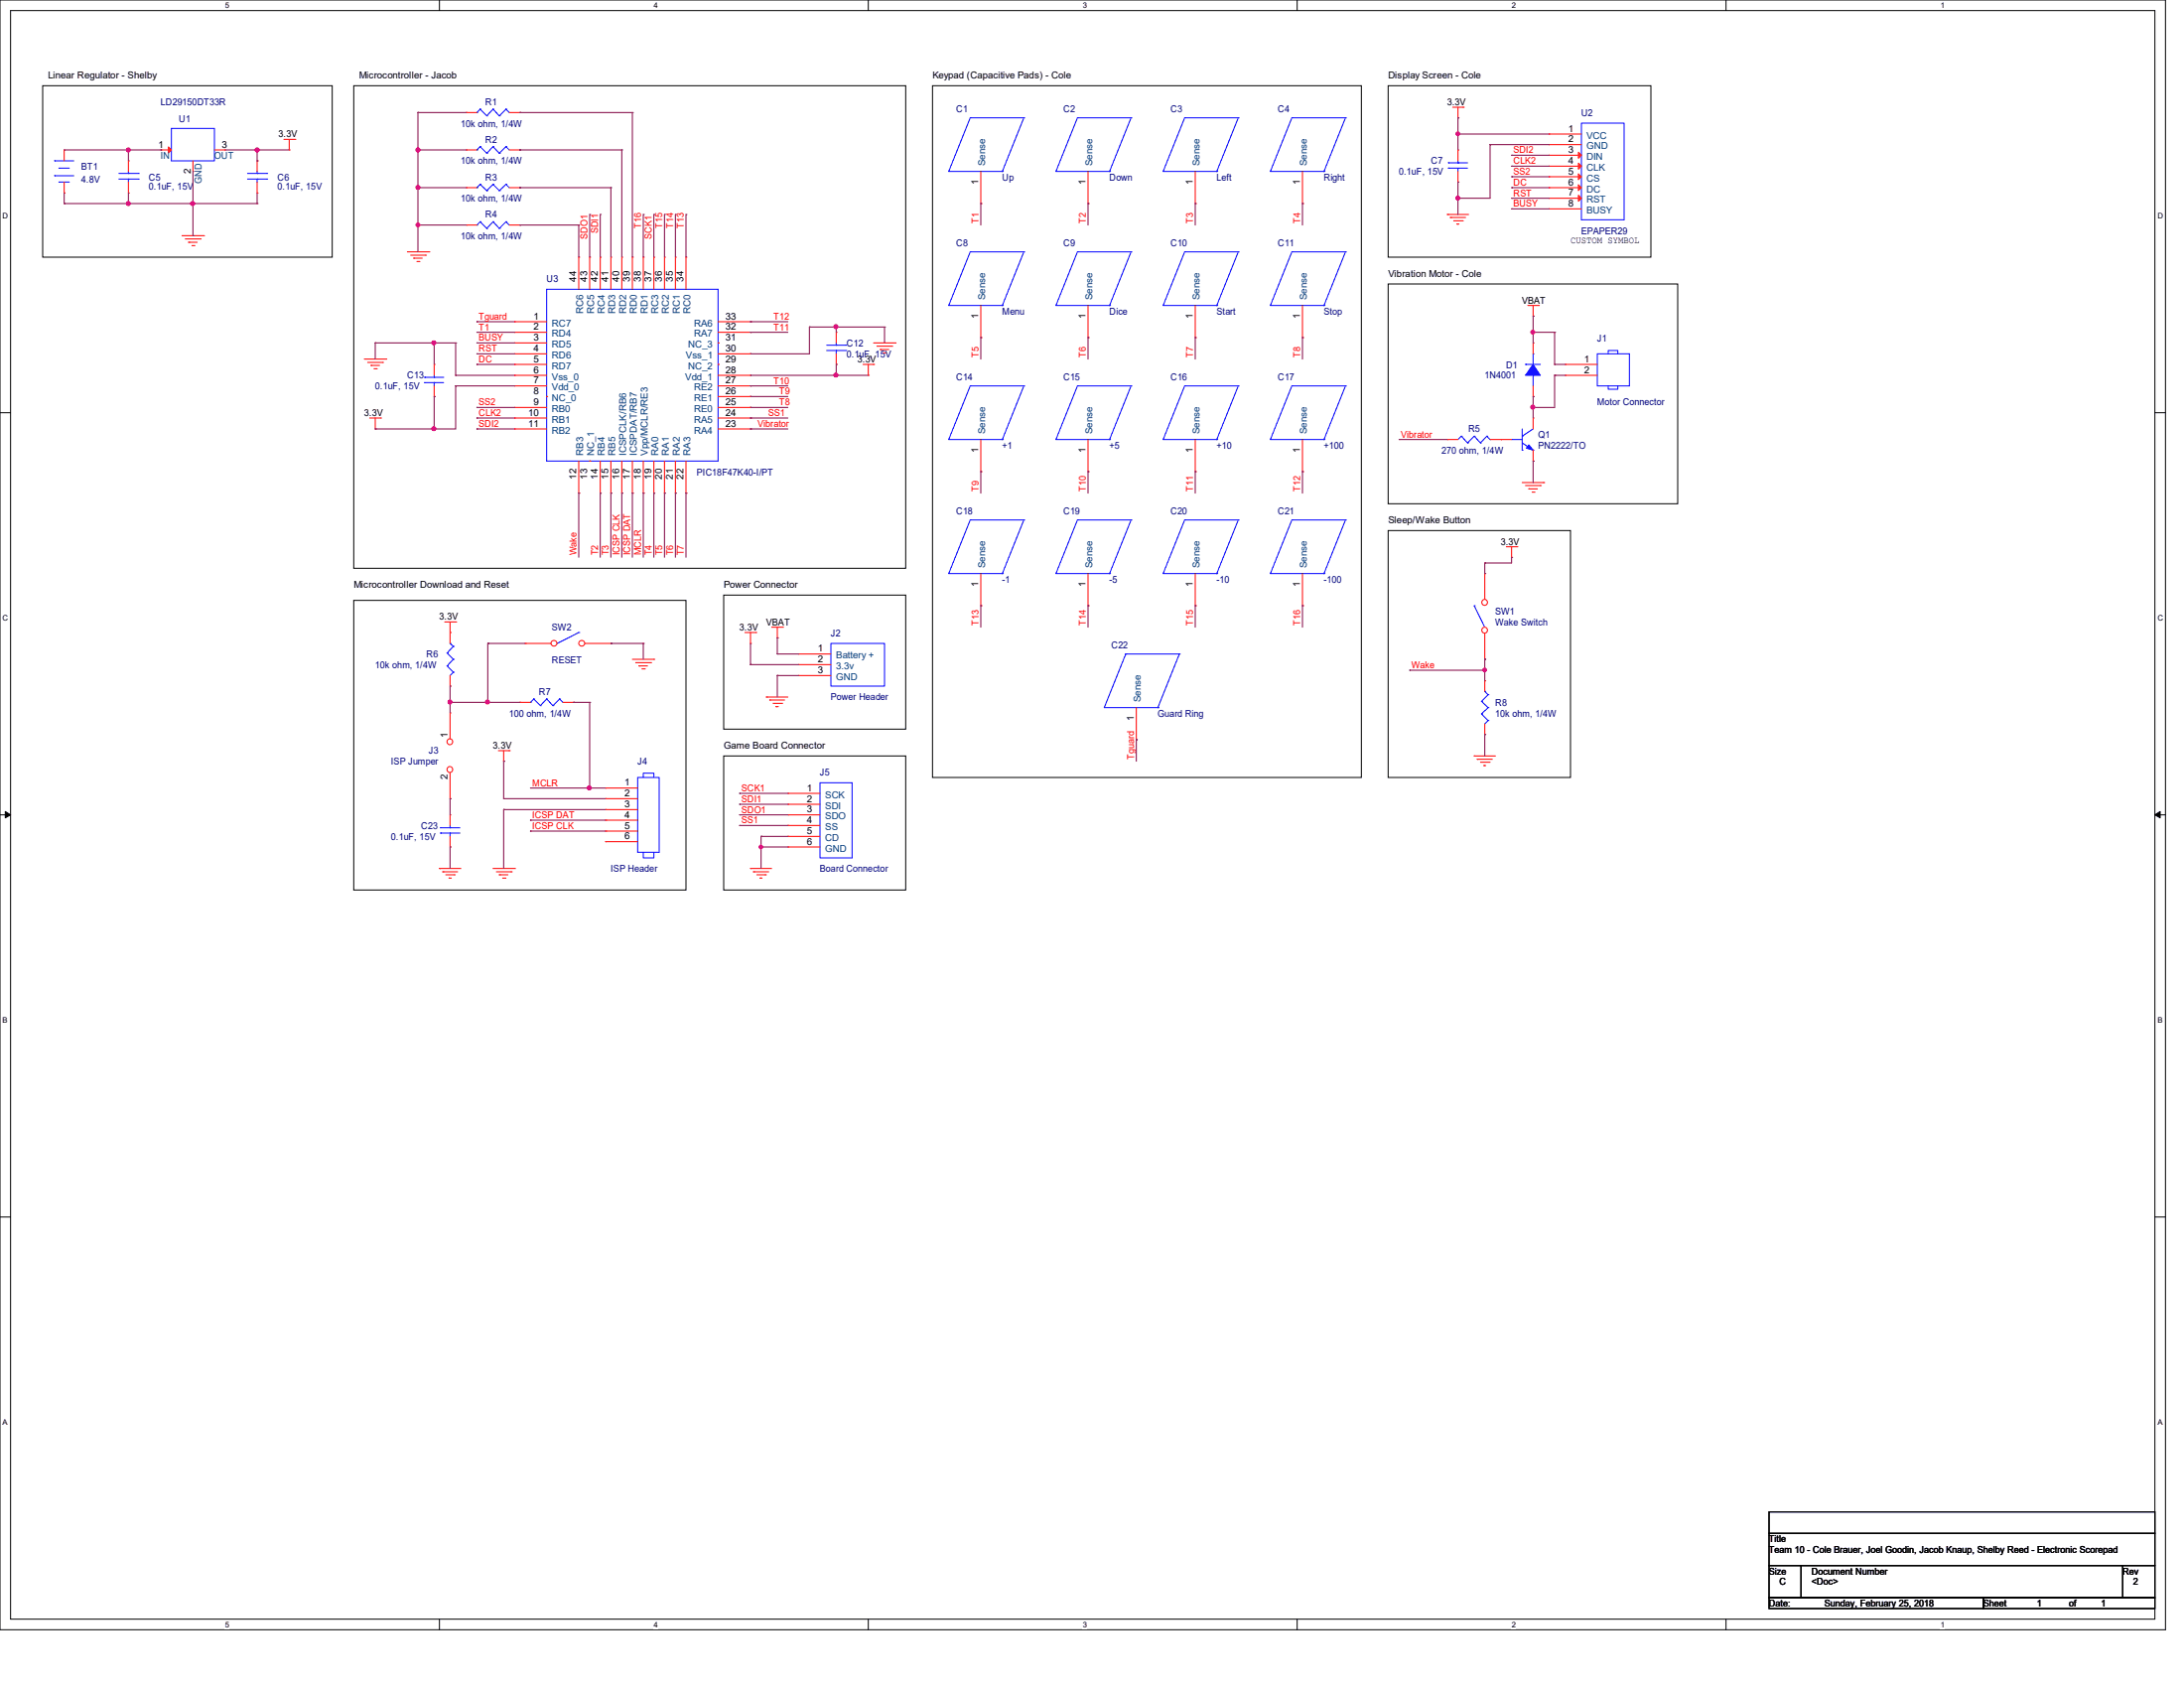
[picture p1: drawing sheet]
<svg xmlns="http://www.w3.org/2000/svg" width="279mm" height="216mm" viewBox="0 0 279 216" stroke-linecap="round" stroke-linejoin="round" font-family="sans-serif">
<path d="M0 0h277v208.4h-277zM1.4 1.4h274.3v205.7h-274.3z" fill="none" stroke="#000" stroke-width=".13"/>
<g fill="#fff">
<path d="M28.8 .1h.5v1.1h-.5z"/>
<path d="M28.8 207.2h.5v1.1h-.5z"/>
</g>
<path d="M56.2 0v1.4M56.2 207.1v1.3" fill="none" stroke="#000" stroke-width=".13"/>
<g fill="#fff">
<path d="M83.7 .1h.5v1.1h-.5z"/>
<path d="M83.7 207.2h.5v1.1h-.5z"/>
</g>
<path d="M111.1 0v1.4M111.1 207.1v1.3" fill="none" stroke="#000" stroke-width=".13"/>
<g fill="#fff">
<path d="M138.5 .1h.6v1.1h-.6z"/>
<path d="M138.5 207.2h.6v1.1h-.6z"/>
</g>
<path d="M165.9 0v1.4M165.9 207.1v1.3" fill="none" stroke="#000" stroke-width=".13"/>
<g fill="#fff">
<path d="M193.4 .1h.5v1.1h-.5z"/>
<path d="M193.4 207.2h.5v1.1h-.5z"/>
</g>
<path d="M220.8 0v1.4M220.8 207.1v1.3" fill="none" stroke="#000" stroke-width=".13"/>
<g fill="#fff">
<path d="M248.2 .1h.6v1.1h-.6z"/>
<path d="M248.2 207.2h.6v1.1h-.6z"/>
<path d="M.3 27.1h.8v1.1h-.8z"/>
<path d="M276 27.1h.7v1.1h-.7z"/>
<path d="M.3 78.5h.8v1.1h-.8z"/>
<path d="M276 78.5h.7v1.1h-.7z"/>
</g>
<path d="M0 52.8h1.4M275.7 52.8h1.3" fill="none" stroke="#000" stroke-width=".13"/>
<g fill="#fff">
<path d="M.3 129.9h.7v1.1h-.7z"/>
<path d="M276 129.9h.6v1.1h-.6z"/>
</g>
<path d="M0 104.2h1.4M275.7 104.2h1.3" fill="none" stroke="#000" stroke-width=".13"/>
<path d="M.7 103.8l.7 .4-.7 .4zM275.7 104.2l.7-.4v.8z" fill="#000" stroke="#000" stroke-width=".13"/>
<g fill="#fff">
<path d="M.3 181.4h.7v1.1h-.7z"/>
<path d="M276 181.4h.6v1.1h-.6z"/>
</g>
<g fill="none" stroke="#000" stroke-width=".13">
<path d="M5.5 11h37v21.9h-37zM45.3 11h70.6v61.7h-70.6zM119.3 11h54.9v88.4h-54.9zM177.6 11h33.6v21.9h-33.6zM177.6 36.3h37v28.1h-37zM45.3 76.8h42.5v37h-42.5zM92.6 76.1h23.3v17.2h-23.3zM177.6 67.9h23.3v31.5h-23.3zM92.6 96.7h23.3v17.1h-23.3zM0 155.7h1.4M275.7 155.7h1.3M226.3 193.4h49.4v2.7h-49.4z"/>
<path d="M226.3 196.1h49.4v4.1h-49.4zM226.3 200.2h4.1v4.1h-4.1zM226.3 204.3h27.4v1.4h-27.4zM230.4 200.2h41.2v4.1h-41.2zM253.7 204.3h22v1.4h-22zM271.6 200.2h4.1v4.1h-4.1z"/>
</g>
<g fill="none" stroke="#f00" stroke-width=".13">
<path d="M36.3 17.8h1.4M37 19.2h.1M37 17.8v1.4M37.7 17.8h.1M185.8 13.7h1.4M186.5 15.1h.1M186.5 13.7v1.4M187.2 13.7h.1M23.3 30.1h2.7M23.7 30.6h1.9M24.1 31h.1M24.1 31h1.1"/>
<path d="M24.6 31.4h.2M24.8 31.4h.1M25.6 30.6h.1M26 30.1h.1M52.1 32.2h2.8M52.5 32.6h1.9M52.9 33h.1M52.9 33h1.1M53.3 33.4h.3M53.6 33.4h.1M54.4 32.6h.1M54.9 32.2h.1"/>
<path d="M152.9 26h.1M152.9 21.9v4.1M185.2 27.4h.1M185.2 27.4h2.7M185.5 27.8h.1M185.5 27.8h2M186 28.2h1.1M186.4 28.7h.1M186.4 28.7h.2M187.1 28.2h.1M195.5 39.1h1.3M196.1 39.1v1.3"/>
<path d="M196.8 39.1h.1M46.6 45.9h2.8M47 46.4h1.9M47.3 53.5h1.4M47.5 46.7h.1M47.5 46.7h1.1M47.8 47.2h.3M48 54.9h.1M48 53.5v1.4M48.1 47.2h.1M48.7 53.5h.1M48.9 46.4h.1"/>
<path d="M49.4 45.9h.1M110.4 46.6h1.4M111.1 48h.1M111.1 46.6v1.4M111.8 46.6h.1M111.8 43.9h2.7M112.2 44.3h1.9M112.6 44.7h.1M112.6 44.7h1.1M113 45.1h.3M113.3 45.1h.1M114.1 44.3h.1"/>
<path d="M114.5 43.9h.1M196.1 40.4h.1M56.9 79.5h1.4M57.6 79.5v1.4M58.3 79.5h.1M192.7 69.9h1.4M193.4 71.3h.1M193.4 69.9v1.4M194.1 69.9h.1M194.7 61.7h2.8M195.2 62.1h1.9M195.6 62.5h.1"/>
<path d="M195.6 62.5h1.1M196 62.9h.3M196.3 62.9h.1M197.1 62.1h.1M197.5 61.7h.1M57.6 80.9h.1M63.8 96h1.4M64.4 97.4h.1M64.4 96v1.4M65.2 96h.1M80.9 84.3h2.8M81.3 84.8h1.9"/>
<path d="M81.7 85.2h.1M81.7 85.2h1.1M82.1 85.6h.3M82.4 85.6h.1M83.2 84.8h.1M83.7 84.3h.1M95.3 80.9h1.4M96 82.3h.1M96 80.9v1.4M96.7 80.9h.1M98 89.2h.1M98 89.2h2.8"/>
<path d="M98.5 89.5h.1M98.5 89.5h1.9M98.7 80.2h1.4M98.9 90h1.1M99.3 90.4h.1M99.3 90.4h.3M99.4 81.6h.1M99.4 80.2v1.4M100 90h.1M100.1 80.2h.1M188.6 96.7h.1M188.6 96.7h2.7"/>
<path d="M189 97.1h.1M189 97.1h1.9M189.4 97.5h1.1M189.8 97.9h.1M189.8 97.9h.3M190.5 97.5h.1M56.2 111.1h.1M56.2 111.1h2.8M56.6 111.5h.1M56.6 111.5h1.9M57 111.9h1.1M57.4 112.3h.1"/>
<path d="M57.4 112.3h.3M58.1 111.9h.1M63.1 111.1h2.7M63.5 111.5h1.9M63.9 111.9h.1M63.9 111.9h1.1M64.3 112.3h.3M64.6 112.3h.1M65.4 111.5h.1M65.8 111.1h.1M96 111.1h.1M96 111.1h2.7"/>
<path d="M96.4 111.5h.1M96.4 111.5h1.9M96.8 111.9h1.1M97.2 112.3h.1M97.2 112.3h.3M97.9 111.9h.1"/>
</g>
<path d="M151.6 15.1h.1M151.6 15.1l-2.8 6.8h6.9M151.6 15.1h6.8M158.4 15.1h.1M158.4 15.1l-2.7 6.8M155.7 21.9h.1M74 80.9h.1M74 80.9l-2.7 1.4" fill="none" stroke="#00f" stroke-width=".13"/>
<circle cx="70.9" cy="82.3" r=".37" fill="#fff" stroke="#f00" stroke-width=".13"/>
<path d="M67.2 82.3h.1M67.2 82.3h3.3" fill="none" stroke="#f00" stroke-width=".13"/>
<circle cx="74.4" cy="82.3" r=".37" fill="#fff" stroke="#f00" stroke-width=".13"/>
<g fill="none" stroke="#f00" stroke-width=".13">
<path d="M8.2 19.2h.1M8.2 19.2v1.4M59.6 14.4h.1M59.6 19.2h.1M59.6 14.4h1.4M59.6 19.2h1.4M65.2 14.4h1.3M65.2 19.2h1.3M66.5 14.4h.1M66.5 19.2h.1M8.2 24.7h.1M8.2 23.3v1.4"/>
<path d="M32.9 20.6h.1M32.9 24.7h.1M32.9 20.6v1.3M32.9 23.3v1.4M59.6 24h.1M59.6 24h1.4M65.2 24h1.3M66.5 24h.1M125.5 26h.1M125.5 21.9v4.1M139.2 26h.1M139.2 21.9v4.1"/>
<path d="M166.6 26h.1M166.6 21.9v4.1M139.2 77.5h.1M139.2 73.4v4.1M57.6 87.8h.1M57.6 80.9h.1M57.6 80.9v1.4M57.6 86.4v1.4M66.5 89.8h.1M66.5 89.8h1.4M72 89.8h1.4M73.4 89.8h.1"/>
<path d="M74.8 82.3h3.3M78.1 82.3h.1M57.6 104.2h.1M57.6 108.3h.1M57.6 104.2v1.4M57.6 107v1.3M77.5 100.8h.1M77.5 102.2h.1M77.5 103.5h.1M77.5 104.9h.1M77.5 106.3h.1M77.5 107.7h.1"/>
<path d="M77.5 100.8h4.1M77.5 102.2h4.1M77.5 103.5h4.1M77.5 104.9h4.1M77.5 106.3h4.1M77.5 107.7h4.1"/>
</g>
<g fill="none" stroke="#00f" stroke-width=".13">
<path d="M61 14.4h.1M61 19.2h.1M61.4 14h.1M61.4 18.8h.1M61.4 14l.9 .8M61.4 14l-.4 .4M61.4 18.8l.9 .8M61.4 18.8l-.4 .4M62.3 14.8h.1M62.3 19.6h.1M63.1 14h.1M63.1 18.8h.1"/>
<path d="M63.1 14l.8 .8M63.1 14l-.8 .8M63.1 18.8l.8 .8M63.1 18.8l-.8 .8M63.9 14.8h.1M63.9 19.6h.1M64.7 14h.1M64.7 18.8h.1M64.7 14l.5 .4M64.7 14l-.8 .8M64.7 18.8l.5 .4M64.7 18.8l-.8 .8"/>
<path d="M124.1 15.1h.1M124.1 15.1h6.9M124.1 15.1l-2.7 6.8h6.8M131 15.1h.1M131 15.1l-2.8 6.8M137.8 15.1h.1M137.8 15.1l-2.7 6.8h6.8M137.8 15.1h6.9M144.7 15.1h.1M144.7 15.1l-2.8 6.8M165.3 15.1h.1M165.3 15.1h6.8"/>
<path d="M165.3 15.1l-2.8 6.8h6.9M172.1 15.1h.1M172.1 15.1l-2.7 6.8M7 20.6h.1M7 22.5h.1M7 20.6h2.4M7 22.5h2.4M7.5 23.3h.1M7.5 21.5h.1M7.5 23.3h1.4M7.5 21.5h1.4M31.7 22.9h2.4"/>
<path d="M31.7 22.2h2.4M32.9 22.2h.1M32.9 22.9h.1M32.9 21.9v.3M32.9 22.9v.4M34.1 22.9h.1M34.1 22.2h.1M61 24h.1M61.4 23.6h.1M61.4 23.6l.9 .8M61.4 23.6l-.4 .4M62.3 24.4h.1"/>
<path d="M63.1 23.6h.1M63.1 23.6l.8 .8M63.1 23.6l-.8 .8M63.9 24.4h.1M64.7 23.6h.1M64.7 23.6l.5 .4M64.7 23.6l-.8 .8M128.2 21.9h.1M141.9 21.9h.1M169.4 21.9h.1M137.8 66.5h.1M137.8 66.5l-2.7 6.9h6.8"/>
<path d="M137.8 66.5h6.9M141.9 73.4h.1M144.7 66.5h.1M144.7 66.5l-2.8 6.9M57.2 85.2h.1M57.2 83.5h.1M57.2 85.2l.8 .8M57.2 83.5l.8 .8M57.6 82.3h.1M57.6 82.3l.4 .4M58 86h.1M58 84.3h.1"/>
<path d="M58 82.7h.1M58 86l-.4 .4M58 84.3l-.8 .9M58 82.7l-.8 .8M67.9 89.8h.1M68.3 89.4h.1M68.3 89.4l.8 .9M68.3 89.4l-.4 .4M69.1 90.3h.1M69.9 89.4h.1M69.9 89.4l.8 .9M69.9 89.4l-.8 .9"/>
<path d="M70.7 90.3h.1M71.6 89.4h.1M71.6 89.4l.4 .4M71.6 89.4l-.9 .9M81.6 99.4h2.7v9.6h-2.7zM82.3 99.4v-.5h1.4v.5M56.3 106.6h.1M56.3 105.9h.1M56.3 106.6h2.5M56.3 105.9h2.5M57.6 105.9h.1M57.6 106.6h.1"/>
<path d="M57.6 105.6v.3M57.6 106.6v.4M82.3 109v.7h1.4v-.7"/>
</g>
<circle cx="57.5" cy="94.9" r=".37" fill="#fff" stroke="#f00" stroke-width=".13"/>
<path d="M57.6 91.2h.1M57.6 91.2v3.3" fill="none" stroke="#f00" stroke-width=".13"/>
<circle cx="57.5" cy="98.4" r=".37" fill="#fff" stroke="#f00" stroke-width=".13"/>
<g fill="none" stroke="#f00" stroke-width=".13">
<path d="M20.6 19.2h.1M20.6 19.2h1.3M27.4 19.2h1.4M28.8 19.2h.1M186.5 19.2h.1M186.5 19.2v1.4M198.2 17.1h.1M198.2 18.5h.1M198.2 19.9h.1M198.2 17.1h4.1M198.2 18.5h4.1M198.2 19.9h4.1"/>
<path d="M16.4 20.6h.1M16.4 24.7h.1M16.4 20.6v1.3M16.4 23.3v1.4M24.7 21.9h.1M24.7 20.6v1.3M74 32.9h.1M74 32.9v4.1M75.4 32.9h.1M75.4 32.9v4.1M76.8 32.9h.1M76.8 32.9v4.1"/>
<path d="M78.1 32.9h.1M78.1 32.9v4.1M79.5 32.9h.1M79.5 32.9v4.1M80.9 32.9h.1M80.9 32.9v4.1M82.3 32.9h.1M82.3 32.9v4.1M83.7 32.9h.1M83.7 32.9v4.1M85 32.9h.1M85 32.9v4.1"/>
<path d="M86.4 32.9h.1M86.4 32.9v4.1M87.8 32.9h.1M87.8 32.9v4.1M125.5 39.1v4.1M152.9 39.1v4.1M166.6 39.1v4.1M186.5 23.3h.1M186.5 21.9v1.4M198.2 21.3h.1M198.2 22.6h.1M198.2 24h.1"/>
<path d="M198.2 25.4h.1M198.2 26.7h.1M198.2 21.3h4.1M198.2 22.6h4.1M198.2 24h4.1M198.2 25.4h4.1M198.2 26.7h4.1M55.5 46.6h.1M55.5 50.7h.1M55.5 46.6v1.4M55.5 49.4v1.3M65.8 41.1h.1"/>
<path d="M65.8 42.5h.1M65.8 43.9h.1M65.8 45.3h.1M65.8 46.6h.1M65.8 48h.1M65.8 49.4h.1M65.8 52.1h.1M65.8 53.5h.1M65.8 54.9h.1M65.8 46.6h4.1M65.8 48h4.1M65.8 41.1h4.1"/>
<path d="M65.8 42.5h4.1M65.8 43.9h4.1M65.8 45.3h4.1M65.8 49.4h4.1M65.8 52.1h4.1M65.8 53.5h4.1M65.8 54.9h4.1M69.9 50.7h.1M74 59v4.1M75.4 59h.1M76.8 59v4.1M78.1 59v4.1"/>
<path d="M79.5 59v4.1M80.9 59v4.1M82.3 59v4.1M83.7 59v4.1M85 59v4.1M86.4 59v4.1M87.8 59v4.1M91.9 46.6h.1M91.9 43.9h.1M91.9 48h4.1M91.9 41.1h4.1M91.9 42.5h4.1"/>
<path d="M91.9 45.3h4.1M91.9 49.4h4.1M91.9 52.1h4.1M91.9 53.5h4.1M91.9 54.9h4.1M91.9 50.7h4.1M96 54.9h.1M96 53.5h.1M96 52.1h.1M96 50.7h.1M96 49.4h.1M96 48h.1"/>
<path d="M96 45.3h.1M96 42.5h.1M96 41.1h.1M107 42.5h.1M107 46.6h.1M107 42.5v1.4M107 45.3v1.3M125.5 43.2h.1M125.5 56.2v4.1M139.2 56.2v4.1M152.9 43.2h.1M152.9 56.2v4.1"/>
<path d="M166.6 43.2h.1M166.6 56.2v4.1M185.2 56.2h.1M185.2 56.2h1.3M190.6 56.2h2.8M192 56.2h.1M196.1 50.7h.1M196.1 43.9h.1M196.1 53.5h.1M196.1 59h.1M196.1 43.9v1.4M196.1 49.4v1.3"/>
<path d="M196.1 53.5v1.4M196.1 57.6v1.4M200.2 46.6h.1M200.2 48h.1M200.2 46.6h4.1M200.2 48h4.1M74 63.1h.1M76.8 63.1h.1M78.1 63.1h.1M79.5 63.1h.1M80.9 63.1h.1M82.3 63.1h.1"/>
<path d="M83.7 63.1h.1M85 63.1h.1M86.4 63.1h.1M87.8 63.1h.1M125.5 60.3h.1M125.5 77.5h.1M125.5 73.4v4.1M139.2 60.3h.1M152.9 60.3h.1M152.9 77.5h.1M152.9 73.4v4.1M166.6 60.3h.1"/>
<path d="M166.6 77.5h.1M166.6 73.4v4.1M57.6 98.8v3.4M102.2 83.7h.1M102.2 85h.1M102.2 86.4h.1M102.2 83.7h4.1M102.2 85h4.1M102.2 86.4h4.1M145.4 94.6h.1M145.4 90.5v4.1M189.9 93.9h.1"/>
<path d="M189.9 87.1h.1M189.9 87.1v1.3M189.9 92.6v1.3M57.6 102.2h.1M100.8 101.5h.1M100.8 102.9h.1M100.8 104.2h.1M100.8 105.6h.1M100.8 107h.1M100.8 108.3h.1M100.8 101.5h4.1M100.8 102.9h4.1"/>
<path d="M100.8 104.2h4.1M100.8 105.6h4.1M100.8 107h4.1M100.8 108.3h4.1"/>
</g>
<g fill="none" stroke="#00f" stroke-width=".13">
<path d="M21.9 16.4h5.5v4.2h-5.5zM202.3 15.7h5.5v12.4h-5.5zM15.2 22.9h2.5M15.2 22.2h2.5M16.4 22.2h.1M16.4 22.9h.1M16.4 21.9v.3M16.4 22.9v.4M17.7 22.9h.1M17.7 22.2h.1M69.9 37h22v22h-22zM124.1 32.2h.1"/>
<path d="M124.1 32.2h6.9M124.1 32.2l-2.7 6.9h6.8M128.2 39.1h.1M131 32.2h.1M131 32.2l-2.8 6.9M151.6 32.2h.1M151.6 32.2l-2.8 6.9h6.9M151.6 32.2h6.8M155.7 39.1h.1M158.4 32.2h.1M158.4 32.2l-2.7 6.9M165.3 32.2h.1"/>
<path d="M165.3 32.2h6.8M165.3 32.2l-2.8 6.9h6.9M169.4 39.1h.1M172.1 32.2h.1M172.1 32.2l-2.7 6.9M185.3 21.5h.1M185.3 20.8h.1M185.3 21.5h2.4M185.3 20.8h2.4M186.5 20.8h.1M186.5 21.5h.1M186.5 20.6v.2"/>
<path d="M186.5 21.5v.4M54.3 48.9h.1M54.3 48.3h.1M54.3 48.9h2.5M54.3 48.3h2.5M55.5 48.3h.1M55.5 48.9h.1M55.5 48v.3M55.5 48.9v.5M105.7 44.8h2.5M105.7 44.2h2.5M107 44.2h.1"/>
<path d="M107 44.8h.1M107 43.9v.3M107 44.8v.5M108.2 44.8h.1M108.2 44.2h.1M124.1 49.4h.1M124.1 49.4l-2.7 6.8h6.8M124.1 49.4h6.9M128.2 56.2h.1M131 49.4h.1M131 49.4l-2.8 6.8M137.8 49.4h.1"/>
<path d="M137.8 49.4h6.9M137.8 49.4l-2.7 6.8h6.8M141.9 56.2h.1M144.7 49.4h.1M144.7 49.4l-2.8 6.8M151.6 49.4h.1M151.6 49.4h6.8M151.6 49.4l-2.8 6.8h6.9M155.7 56.2h.1M158.4 49.4h.1M158.4 49.4l-2.7 6.8M165.3 49.4h.1"/>
<path d="M165.3 49.4h6.8M165.3 49.4l-2.8 6.8h6.9M169.4 56.2h.1M172.1 49.4h.1M172.1 49.4l-2.7 6.8M186.9 55.8h.1M186.9 55.8l-.4 .4M186.9 55.8l.8 .8M187.7 56.6h.1M188.6 55.8h.1M188.6 55.8l-.9 .8M188.6 55.8l.8 .8"/>
<path d="M189.4 56.6h.1M190.2 55.8h.1M190.2 55.8l-.8 .8M190.2 55.8l.4 .4M190.6 56.2h.1M193.4 56.2h.1M193.4 56.2h1.3M194.7 55.8h.1M194.7 57.6h.1M194.7 56.6l1.4 1M194.7 54.9v2.7M195.2 46.6h.1"/>
<path d="M195.2 46.6h1.9M196.1 48h.1M196.1 45.3h.1M196.1 57.6h.1M196.1 45.3v1.3M196.1 48v1.4M196.1 54.9l-1.4 .9M204.3 45.3h4.1v4.1h-4.1zM205.7 45.3v-.5h1.3v.5M205.7 49.4v.4h1.3v-.4M124.1 66.5h.1M124.1 66.5l-2.7 6.9h6.8"/>
<path d="M124.1 66.5h6.9M128.2 73.4h.1M131 66.5h.1M131 66.5l-2.8 6.9M151.6 66.5h.1M151.6 66.5l-2.8 6.9h6.9M151.6 66.5h6.8M155.7 73.4h.1M158.4 66.5h.1M158.4 66.5l-2.7 6.9M165.3 66.5h.1M165.3 66.5h6.8"/>
<path d="M165.3 66.5l-2.8 6.9h6.9M169.4 73.4h.1M172.1 66.5h.1M172.1 66.5l-2.7 6.9M188.6 77.5h.1M188.6 77.5l1.3 2.7M106.3 82.3h6.9v5.5h-6.9zM144 83.7h.1M144 83.7l-2.7 6.8h6.8M144 83.7h6.9M148.1 90.5h.1M150.9 83.7h.1"/>
<path d="M150.9 83.7l-2.8 6.8M189.5 91.3h.1M189.5 89.7h.1M189.5 91.3l.9 .9M189.5 89.7l.9 .8M189.9 88.4h.1M189.9 88.4l.5 .5M190.4 92.2h.1M190.4 90.5h.1M190.4 88.9h.1M190.4 92.2l-.5 .4M190.4 90.5l-.9 .8"/>
<path d="M190.4 88.9l-.9 .8M104.9 100.1h4.1v9.6h-4.1z"/>
</g>
<g fill="#00f" stroke="#00f" stroke-width=".13">
<path d="M195.6 56.9l.5 .7-.8-.3z"/>
<path d="M196.1 46.6l1 1.4h-1.9z" fill-rule="evenodd"/>
</g>
<g fill="#f00" stroke="#f00" stroke-width=".13">
<path d="M201.9 19.5l.4 .4-.4 .3z"/>
<path d="M201.9 20.9l.4 .4-.4 .3z"/>
<path d="M201.9 22.2l.4 .4-.4 .4z"/>
<path d="M201.9 23.6l.4 .4-.4 .4z"/>
<path d="M201.9 25l.4 .4-.4 .3z"/>
<path d="M21.5 18.8l.4 .4-.4 .4z"/>
</g>
<circle cx="189.9" cy="80.6" r=".37" fill="#fff" stroke="#f00" stroke-width=".13"/>
<path d="M189.9 84.3h.1M189.9 81v3.3" fill="none" stroke="#f00" stroke-width=".13"/>
<circle cx="189.9" cy="77" r=".37" fill="#fff" stroke="#f00" stroke-width=".13"/>
<path d="M59.6 28.8h.1M59.6 28.8h1.4M65.2 28.8h1.3M66.5 28.8h.1M139.2 39.1v4.1M139.2 43.2h.1M189.9 73.4h.1M189.9 73.4v3.3" fill="none" stroke="#f00" stroke-width=".13"/>
<g fill="none" stroke="#00f" stroke-width=".13">
<path d="M61 28.8h.1M61.4 28.4h.1M61.4 28.4l.9 .8M61.4 28.4l-.4 .4M62.3 29.2h.1M63.1 28.4h.1M63.1 28.4l.8 .8M63.1 28.4l-.8 .8M63.9 29.2h.1M64.7 28.4h.1M64.7 28.4l.5 .4M64.7 28.4l-.8 .8"/>
<path d="M137.8 32.2h.1M137.8 32.2l-2.7 6.9h6.8M137.8 32.2h6.9M141.9 39.1h.1M144.7 32.2h.1M144.7 32.2l-2.8 6.9"/>
</g>
<g fill="none" stroke="#800040" stroke-width=".13">
<path d="M8.2 19.2h12.4M16.4 19.2h.1M16.4 19.2v1.4M20.6 19.2h.1M28.8 19.2h8.2M32.9 19.2h.1M32.9 19.2v1.4M53.5 19.2h.1M53.5 14.4h.1M53.5 14.4h6.1M53.5 19.2h6.1M53.5 14.4v17.8"/>
<path d="M66.5 14.4h.1M66.5 19.2h.1M66.5 14.4h14.4M66.5 19.2h13M79.5 19.2h.1M79.5 19.2v13.7M80.9 14.4h.1M80.9 14.4v18.5M186.5 17.1h.1M186.5 15.1h.1M186.5 15.1v4.1M186.5 17.1h11.7"/>
<path d="M190.6 18.5h.1M190.6 18.5v6.9h-4.1M190.6 18.5h7.6M193.4 19.9h.1M193.4 19.9h4.8M8.2 26h.1M8.2 24.7v1.3M8.2 26h24.7M16.4 26h.1M16.4 24.7v1.3M24.7 26h.1M24.7 30.1h.1"/>
<path d="M24.7 21.9v8.2M32.9 20.6h.1M32.9 26h.1M32.9 24.7v1.3M53.5 28.8h.1M53.5 24h.1M53.5 24h6.1M53.5 28.8h6.1M66.5 24h.1M66.5 28.8h.1M66.5 24h11.6M66.5 28.8h7.5"/>
<path d="M74 28.8h.1M74 28.8v4.1M75.4 27.4h.1M75.4 27.4v5.5M76.8 27.4h.1M76.8 27.4v5.5M78.1 24h.1M78.1 24v8.9M82.3 27.4h.1M82.3 27.4v5.5M83.7 27.4h.1M83.7 27.4v5.5"/>
<path d="M85 27.4h.1M85 27.4v5.5M86.4 27.4h.1M86.4 27.4v5.5M87.8 27.4h.1M87.8 27.4v5.5M125.5 26h.1M125.5 26v2.8M139.2 26h.1M139.2 26v2.8M152.9 26h.1M152.9 26v2.8"/>
<path d="M166.6 26h.1M166.6 26v2.8M186.5 23.3h.1M186.5 25.4h.1M186.5 23.3v4.1M193.4 24h.1M193.4 25.4h.1M193.4 26.7h.1M193.4 21.3h.1M193.4 22.6h.1M193.4 25.4h4.8M193.4 24h4.8"/>
<path d="M193.4 26.7h4.8M193.4 21.3h4.8M193.4 22.6h4.8M48 43.9h.1M48 54.9h.1M48 43.9h10.3M48 43.9v2M55.5 43.9h.1M55.5 54.9h.1M55.5 50.7h.1M55.5 43.9v2.7M55.5 50.7v4.2"/>
<path d="M58.3 48h.1M58.3 43.9h.1M58.3 49.4h.1M58.3 48h7.5M58.3 43.9v4.1M58.3 49.4v5.5h-10.3M58.3 49.4h7.5M61 46.6h.1M61 45.3h.1M61 43.9h.1M61 41.1h.1M61 42.5h.1"/>
<path d="M61 53.5h.1M61 54.9h.1M61 52.1h.1M61 46.6h4.8M61 42.5h4.8M61 52.1h4.8M61 45.3h4.8M61 43.9h4.8M61 54.9h4.8M61 41.1h4.8M61 53.5h4.8M96 45.3h.1"/>
<path d="M96 54.9h.1M96 50.7h.1M96 52.1h.1M96 49.4h.1M96 42.5h.1M96 41.1h.1M96 53.5h.1M96 42.5h4.8M96 48h15.1M96 52.1h4.8M96 49.4h4.8M96 54.9h4.8"/>
<path d="M96 50.7h4.8M96 41.1h4.8M96 53.5h4.8M103.5 41.8h.1M103.5 41.8v3.5h-7.5M103.5 41.8h9.7M107 48h.1M107 41.8h.1M107 46.6h.1M107 41.8v.7M107 46.6v1.4M113.2 41.8h.1"/>
<path d="M113.2 41.8v2.1M125.5 43.2h.1M125.5 43.2v2.7M139.2 43.2h.1M139.2 43.2v2.7M152.9 43.2h.1M152.9 43.2v2.7M166.6 43.2h.1M166.6 43.2v2.7M179 56.2h.1M179 56.2h6.2M196.1 42.5h.1"/>
<path d="M196.1 52.1h.1M196.1 50.7h.1M196.1 40.4h.1M196.1 59h.1M196.1 42.5h2.8M196.1 40.4v3.5M196.1 50.7v2.8M196.1 59v2.7M198.9 46.6h.1M198.9 42.5h.1M198.9 48h.1M198.9 46.6h1.3"/>
<path d="M198.9 42.5v4.1M198.9 48v4.1h-2.8M198.9 48h1.3M74 63.1h.1M74 63.1v8.2M76.8 63.1h.1M76.8 63.1v8.2M78.1 63.1h.1M78.1 63.1v8.2M79.5 63.1h.1M79.5 63.1v8.2M80.9 63.1h.1"/>
<path d="M80.9 63.1v8.2M82.3 63.1h.1M82.3 63.1v8.2M83.7 63.1h.1M83.7 63.1v8.2M85 63.1h.1M85 63.1v8.2M86.4 63.1h.1M86.4 63.1v8.2M87.8 63.1h.1M87.8 63.1v8.2M125.5 60.3h.1"/>
<path d="M125.5 77.5h.1M125.5 60.3v2.8M125.5 77.5v2.7M139.2 60.3h.1M139.2 77.5h.1M139.2 60.3v2.8M139.2 77.5v2.7M152.9 60.3h.1M152.9 77.5h.1M152.9 60.3v2.8M152.9 77.5v2.7M166.6 60.3h.1"/>
<path d="M166.6 77.5h.1M166.6 60.3v2.8M166.6 77.5v2.7M189.9 72h.1M189.9 73.4h.1M189.9 72v1.4M193.4 71.3h.1M193.4 71.3v.7h-3.5M57.6 89.8h.1M57.6 87.8h.1M57.6 89.8h8.9M57.6 87.8v3.4"/>
<path d="M62.4 82.3h.1M62.4 89.8h.1M62.4 82.3h4.8M62.4 82.3v7.5M64.4 97.4h.1M64.4 97.4v4.8M73.4 89.8h.1M73.4 89.8h2M75.4 89.8h.1M75.4 89.8v11M78.1 82.3h.1M78.1 82.3h4.2"/>
<path d="M82.3 82.3h.1M82.3 82.3v2M96 85h.1M96 85h6.2M96 82.3v2.7M99.4 86.4h.1M99.4 81.6h.1M99.4 83.7h.1M99.4 86.4h2.8M99.4 81.6v2.1M99.4 86.4v2.8M99.4 83.7h2.8"/>
<path d="M145.4 94.6h.1M145.4 94.6v2.8M180.3 85.7h.1M180.3 85.7h9.6M189.9 93.9h.1M189.9 84.3h.1M189.9 85.7h.1M189.9 84.3v2.8M189.9 93.9v2.8M57.6 102.2h.1M57.6 108.3h.1M57.6 102.2v2"/>
<path d="M57.6 108.3v2.8M64.4 103.5h.1M64.4 102.2h.1M64.4 103.5h13.1M64.4 103.5v7.6M64.4 102.2h13.1M67.9 100.8h.1M67.9 106.3h.1M67.9 104.9h.1M67.9 100.8h9.6M67.9 106.3h9.6M67.9 104.9h9.6"/>
<path d="M75.4 100.8h.1M94.6 104.2h.1M94.6 101.5h.1M94.6 102.9h.1M94.6 105.6h.1M94.6 104.2h6.2M94.6 101.5h6.2M94.6 102.9h6.2M94.6 105.6h6.2M97.4 108.3h.1M97.4 107h.1M97.4 108.3h3.4"/>
<path d="M97.4 107v4.1M97.4 107h3.4"/>
</g>
<g fill="#f0f" stroke="#f0f" stroke-width=".13">
<circle cx="186.5" cy="25.3" r=".23"/>
<circle cx="62.4" cy="89.8" r=".25"/>
<circle cx="196.1" cy="42.5" r=".25"/>
<circle cx="196.1" cy="52.1" r=".25"/>
<circle cx="75.4" cy="100.8" r=".25"/>
<circle cx="106.9" cy="41.8" r=".25"/>
<circle cx="106.9" cy="48" r=".25"/>
<circle cx="55.5" cy="43.9" r=".25"/>
<circle cx="55.5" cy="54.8" r=".25"/>
<circle cx="57.6" cy="89.8" r=".25"/>
<circle cx="97.3" cy="108.3" r=".23"/>
<circle cx="53.5" cy="28.8" r=".25"/>
<circle cx="53.5" cy="24" r=".25"/>
<circle cx="186.5" cy="17.1" r=".23"/>
<circle cx="53.5" cy="19.2" r=".25"/>
<circle cx="189.9" cy="85.7" r=".23"/>
<circle cx="24.6" cy="26" r=".25"/>
<circle cx="16.4" cy="26" r=".25"/>
<circle cx="16.4" cy="19.2" r=".25"/>
<circle cx="32.9" cy="19.2" r=".25"/>
</g>
<g font-size="1.2">
<text x="6.1" y="10">Linear Regulator - Shelby</text>
<text x="45.9" y="10">Microcontroller - Jacob</text>
<text x="119.3" y="10">Keypad (Capacitive Pads) - Cole</text>
<text x="177.6" y="10">Display Screen - Cole</text>
<text x="35.6" y="17.6">3.3V</text>
<text x="185.2" y="13.5">3.3V</text>
<text x="200.7" y="16.8">1</text>
<text x="20.3" y="18.9">1</text>
<text x="24.4" y="22.2" transform="rotate(-90 24.4 22.2)">2</text>
<text x="28.4" y="18.9">3</text>
<text x="125.2" y="23.6" transform="rotate(-90 125.2 23.6)">1</text>
<text x="138.9" y="23.6" transform="rotate(-90 138.9 23.6)">1</text>
<text x="152.6" y="23.6" transform="rotate(-90 152.6 23.6)">1</text>
<text x="166.3" y="23.6" transform="rotate(-90 166.3 23.6)">1</text>
<text x="200.7" y="18.2">2</text>
<text x="200.7" y="19.6">3</text>
<text x="200.7" y="21">4</text>
<text x="200.7" y="22.3">5</text>
<text x="200.7" y="23.7">6</text>
<text x="200.7" y="25.1">7</text>
<text x="200.7" y="26.4">8</text>
<text x="177.6" y="35.4">Vibration Motor - Cole</text>
<text x="200.9" y="31.2">CUSTOM SYMBOL</text>
<text x="68.3" y="40.9">1</text>
<text x="73.7" y="36" transform="rotate(-90 73.7 36)">44</text>
<text x="75.1" y="36" transform="rotate(-90 75.1 36)">43</text>
<text x="76.5" y="36" transform="rotate(-90 76.5 36)">42</text>
<text x="77.9" y="36" transform="rotate(-90 77.9 36)">41</text>
<text x="79.2" y="36" transform="rotate(-90 79.2 36)">40</text>
<text x="80.6" y="36" transform="rotate(-90 80.6 36)">39</text>
<text x="82" y="36" transform="rotate(-90 82 36)">38</text>
<text x="83.4" y="36" transform="rotate(-90 83.4 36)">37</text>
<text x="84.7" y="36" transform="rotate(-90 84.7 36)">36</text>
<text x="86.1" y="36" transform="rotate(-90 86.1 36)">35</text>
<text x="87.5" y="36" transform="rotate(-90 87.5 36)">34</text>
<text x="92.8" y="40.9">33</text>
<text x="125.2" y="40.7" transform="rotate(-90 125.2 40.7)">1</text>
<text x="138.9" y="40.7" transform="rotate(-90 138.9 40.7)">1</text>
<text x="152.6" y="40.7" transform="rotate(-90 152.6 40.7)">1</text>
<text x="166.3" y="40.7" transform="rotate(-90 166.3 40.7)">1</text>
<text x="194.7" y="38.9">VBAT</text>
<text x="68.3" y="42.2">2</text>
<text x="68.3" y="43.6">3</text>
<text x="68.3" y="45">4</text>
<text x="68.3" y="46.3">5</text>
<text x="68.3" y="47.7">6</text>
<text x="92.8" y="47.7">28</text>
<text x="92.8" y="46.3">29</text>
<text x="92.8" y="45">30</text>
<text x="92.8" y="43.6">31</text>
<text x="92.8" y="42.2">32</text>
<text x="109.7" y="46.4">3.3V</text>
<text x="202.7" y="46.3">1</text>
<text x="202.7" y="47.7">2</text>
<text x="46.6" y="53.3">3.3V</text>
<text x="67.6" y="53.2">10</text>
<text x="68.3" y="49.1">7</text>
<text x="68.3" y="50.4">8</text>
<text x="68.3" y="51.8">9</text>
<text x="92.8" y="53.2">24</text>
<text x="92.8" y="51.8">25</text>
<text x="92.8" y="50.4">26</text>
<text x="92.8" y="49.1">27</text>
<text x="67.6" y="54.6">11</text>
<text x="92.8" y="54.6">23</text>
<text x="125.2" y="57.9" transform="rotate(-90 125.2 57.9)">1</text>
<text x="138.9" y="57.9" transform="rotate(-90 138.9 57.9)">1</text>
<text x="152.6" y="57.9" transform="rotate(-90 152.6 57.9)">1</text>
<text x="166.3" y="57.9" transform="rotate(-90 166.3 57.9)">1</text>
<text x="73.7" y="61.3" transform="rotate(-90 73.7 61.3)">12</text>
<text x="75.1" y="61.3" transform="rotate(-90 75.1 61.3)">13</text>
<text x="76.5" y="61.3" transform="rotate(-90 76.5 61.3)">14</text>
<text x="77.9" y="61.3" transform="rotate(-90 77.9 61.3)">15</text>
<text x="79.2" y="61.3" transform="rotate(-90 79.2 61.3)">16</text>
<text x="80.6" y="61.3" transform="rotate(-90 80.6 61.3)">17</text>
<text x="82" y="61.3" transform="rotate(-90 82 61.3)">18</text>
<text x="83.4" y="61.3" transform="rotate(-90 83.4 61.3)">19</text>
<text x="84.7" y="61.3" transform="rotate(-90 84.7 61.3)">20</text>
<text x="86.1" y="61.3" transform="rotate(-90 86.1 61.3)">21</text>
<text x="87.5" y="61.3" transform="rotate(-90 87.5 61.3)">22</text>
<text x="177.6" y="67">Sleep/Wake Button</text>
<text x="192" y="69.7">3.3V</text>
<text x="45.3" y="75.2">Microcontroller Download and Reset</text>
<text x="92.6" y="75.2">Power Connector</text>
<text x="125.2" y="75" transform="rotate(-90 125.2 75)">1</text>
<text x="138.9" y="75" transform="rotate(-90 138.9 75)">1</text>
<text x="152.6" y="75" transform="rotate(-90 152.6 75)">1</text>
<text x="166.3" y="75" transform="rotate(-90 166.3 75)">1</text>
<text x="56.2" y="79.3">3.3V</text>
<text x="94.6" y="80.7">3.3V</text>
<text x="98" y="80">VBAT</text>
<text x="104.6" y="83.4">1</text>
<text x="104.6" y="84.7">2</text>
<text x="104.6" y="86.1">3</text>
<text x="57.3" y="94.3" transform="rotate(-90 57.3 94.3)">1</text>
<text x="63.1" y="95.8">3.3V</text>
<text x="92.6" y="95.8">Game Board Connector</text>
<text x="145.1" y="92.2" transform="rotate(-90 145.1 92.2)">1</text>
<text x="57.3" y="99.7" transform="rotate(-90 57.3 99.7)">2</text>
<text x="79.9" y="100.5">1</text>
<text x="79.9" y="101.9">2</text>
<text x="103.2" y="101.2">1</text>
<text x="79.9" y="103.2">3</text>
<text x="79.9" y="104.6">4</text>
<text x="79.9" y="106">5</text>
<text x="79.9" y="107.4">6</text>
<text x="103.2" y="102.6">2</text>
<text x="103.2" y="103.9">3</text>
<text x="103.2" y="105.3">4</text>
<text x="103.2" y="106.7">5</text>
<text x="103.2" y="108">6</text>
<text x="226.3" y="197.3">Title</text>
<text x="226.3" y="201.4">Size</text>
<text x="226.3" y="198.6">Team 10 - Cole Brauer, Joel Goodin, Jacob Knaup, Shelby Reed - Electronic Scorepad</text>
<text x="227.7" y="202.7">C</text>
<text x="231.8" y="202.7">&lt;Doc&gt;</text>
<text x="231.8" y="201.4">Document Number</text>
<text x="271.6" y="201.4">Rev</text>
<text x="272.9" y="202.7">2</text>
<text x="226.3" y="205.5">Date:</text>
<text x="233.4" y="205.5">Sunday, February 25, 2018</text>
<text x="253.7" y="205.5">Sheet</text>
<text x="260.6" y="205.5">1</text>
<text x="264.7" y="205.5">of</text>
<text x="268.8" y="205.5">1</text>
</g>
<g font-size="1.2" fill="#000080">
<text x="20.6" y="13.5">LD29150DT33R</text>
<text x="22.9" y="15.7">U1</text>
<text x="59" y="16.2">10k ohm, 1/4W</text>
<text x="62.1" y="13.5">R1</text>
<text x="122.3" y="14.3">C1</text>
<text x="136.1" y="14.3">C2</text>
<text x="149.8" y="14.3">C3</text>
<text x="163.5" y="14.3">C4</text>
<text x="202.3" y="14.9">U2</text>
<text x="10.4" y="21.7">BT1</text>
<text x="10.4" y="23.3">4.8V</text>
<text x="19" y="23.1">C5</text>
<text x="35.5" y="23.1">C6</text>
<text x="59" y="21">10k ohm, 1/4W</text>
<text x="62.1" y="23.1">R3</text>
<text x="62.1" y="18.3">R2</text>
<text x="128.2" y="23.1">Up</text>
<text x="141.9" y="23.1">Down</text>
<text x="155.7" y="23.1">Left</text>
<text x="169.4" y="23.1">Right</text>
<text x="179" y="22.4">0.1uF, 15V</text>
<text x="183.1" y="21">C7</text>
<text x="19" y="24.3">0.1uF, 15V</text>
<text x="35.5" y="24.3">0.1uF, 15V</text>
<text x="59" y="25.8">10k ohm, 1/4W</text>
<text x="62.1" y="27.9">R4</text>
<text x="202.3" y="29.9">EPAPER29</text>
<text x="59" y="30.6">10k ohm, 1/4W</text>
<text x="122.3" y="31.5">C8</text>
<text x="136.1" y="31.5">C9</text>
<text x="149.8" y="31.5">C10</text>
<text x="163.5" y="31.5">C11</text>
<text x="69.9" y="36.1">U3</text>
<text x="128.2" y="40.2">Menu</text>
<text x="141.9" y="40.2">Dice</text>
<text x="155.7" y="40.2">Start</text>
<text x="169.4" y="40.2">Stop</text>
<text x="108.3" y="44.3">C12</text>
<text x="108.3" y="45.7">0.1uF, 15V</text>
<text x="192.7" y="47.1">D1</text>
<text x="204.3" y="43.6">J1</text>
<text x="48" y="49.8">0.1uF, 15V</text>
<text x="52.1" y="48.4">C13</text>
<text x="122.3" y="48.6">C14</text>
<text x="136.1" y="48.6">C15</text>
<text x="149.8" y="48.6">C16</text>
<text x="163.5" y="48.6">C17</text>
<text x="189.9" y="48.4">1N4001</text>
<text x="204.3" y="51.9">Motor Connector</text>
<text x="128.2" y="57.4">+1</text>
<text x="141.9" y="57.4">+5</text>
<text x="155.7" y="57.4">+10</text>
<text x="169.4" y="57.4">+100</text>
<text x="184.4" y="58">270 ohm, 1/4W</text>
<text x="187.9" y="55.3">R5</text>
<text x="196.8" y="56">Q1</text>
<text x="196.8" y="57.4">PN2222/TO</text>
<text x="89.2" y="60.8">PIC18F47K40-I/PT</text>
<text x="122.3" y="65.7">C18</text>
<text x="136.1" y="65.7">C19</text>
<text x="149.8" y="65.7">C20</text>
<text x="163.5" y="65.7">C21</text>
<text x="128.2" y="74.5">-1</text>
<text x="141.9" y="74.5">-5</text>
<text x="155.7" y="74.5">-10</text>
<text x="169.4" y="74.5">-100</text>
<text x="70.6" y="80.7">SW2</text>
<text x="106.3" y="81.4">J2</text>
<text x="142.2" y="82.9">C22</text>
<text x="191.3" y="78.6">SW1</text>
<text x="191.3" y="80">Wake Switch</text>
<text x="48" y="85.5">10k ohm, 1/4W</text>
<text x="54.6" y="84.1">R6</text>
<text x="69" y="88.9">R7</text>
<text x="70.6" y="84.8">RESET</text>
<text x="106.3" y="89.6">Power Header</text>
<text x="65.1" y="91.7">100 ohm, 1/4W</text>
<text x="148.1" y="91.7">Guard Ring</text>
<text x="191.3" y="90.3">R8</text>
<text x="191.3" y="91.7">10k ohm, 1/4W</text>
<text x="50" y="97.8">ISP Jumper</text>
<text x="54.9" y="96.4">J3</text>
<text x="81.6" y="97.8">J4</text>
<text x="104.9" y="99.2">J5</text>
<text x="50" y="107.4">0.1uF, 15V</text>
<text x="53.9" y="106">C23</text>
<text x="78.1" y="111.5">ISP Header</text>
<text x="104.9" y="111.5">Board Connector</text>
</g>
<g font-size="1.2" fill="#004080">
<text x="203" y="17.7">VCC</text>
<text x="20.6" y="20.3">IN</text>
<text x="25.8" y="23.5" transform="rotate(-90 25.8 23.5)">GND</text>
<text x="27.4" y="20.3">OUT</text>
<text x="126.1" y="21.3" transform="rotate(-90 126.1 21.3)">Sense</text>
<text x="139.8" y="21.3" transform="rotate(-90 139.8 21.3)">Sense</text>
<text x="153.5" y="21.3" transform="rotate(-90 153.5 21.3)">Sense</text>
<text x="167.2" y="21.3" transform="rotate(-90 167.2 21.3)">Sense</text>
<text x="203" y="19.1">GND</text>
<text x="203" y="20.4">DIN</text>
<text x="203" y="21.8">CLK</text>
<text x="203" y="23.2">CS</text>
<text x="203" y="24.6">DC</text>
<text x="203" y="25.9">RST</text>
<text x="203" y="27.3">BUSY</text>
<text x="70.6" y="41.7">RC7</text>
<text x="74.6" y="40.1" transform="rotate(-90 74.6 40.1)">RC6</text>
<text x="76" y="40.1" transform="rotate(-90 76 40.1)">RC5</text>
<text x="77.4" y="40.1" transform="rotate(-90 77.4 40.1)">RC4</text>
<text x="78.7" y="40.1" transform="rotate(-90 78.7 40.1)">RD3</text>
<text x="80.1" y="40.1" transform="rotate(-90 80.1 40.1)">RD2</text>
<text x="81.5" y="40.1" transform="rotate(-90 81.5 40.1)">RD0</text>
<text x="82.9" y="40.1" transform="rotate(-90 82.9 40.1)">RD1</text>
<text x="84.2" y="40.1" transform="rotate(-90 84.2 40.1)">RC3</text>
<text x="85.6" y="40.1" transform="rotate(-90 85.6 40.1)">RC2</text>
<text x="87" y="40.1" transform="rotate(-90 87 40.1)">RC1</text>
<text x="88.3" y="40.1" transform="rotate(-90 88.3 40.1)">RC0</text>
<text x="88.8" y="41.7">RA6</text>
<text x="126.1" y="38.4" transform="rotate(-90 126.1 38.4)">Sense</text>
<text x="139.8" y="38.4" transform="rotate(-90 139.8 38.4)">Sense</text>
<text x="153.5" y="38.4" transform="rotate(-90 153.5 38.4)">Sense</text>
<text x="167.2" y="38.4" transform="rotate(-90 167.2 38.4)">Sense</text>
<text x="70.6" y="43.1">RD4</text>
<text x="70.6" y="44.4">RD5</text>
<text x="70.6" y="45.8">RD6</text>
<text x="70.6" y="47.2">RD7</text>
<text x="87.8" y="45.8">Vss_1</text>
<text x="88.1" y="47.2">NC_2</text>
<text x="88.1" y="44.4">NC_3</text>
<text x="88.8" y="43.1">RA7</text>
<text x="70.6" y="48.6">Vss_0</text>
<text x="70.6" y="50">Vdd_0</text>
<text x="70.6" y="51.3">NC_0</text>
<text x="70.6" y="52.7">RB0</text>
<text x="87.7" y="48.6">Vdd_1</text>
<text x="88.8" y="52.7">RE0</text>
<text x="88.8" y="51.3">RE1</text>
<text x="88.8" y="50">RE2</text>
<text x="70.6" y="54.1">RB1</text>
<text x="70.6" y="55.5">RB2</text>
<text x="74.6" y="58.3" transform="rotate(-90 74.6 58.3)">RB3</text>
<text x="76" y="58.3" transform="rotate(-90 76 58.3)">NC_1</text>
<text x="77.4" y="58.3" transform="rotate(-90 77.4 58.3)">RB4</text>
<text x="78.7" y="58.3" transform="rotate(-90 78.7 58.3)">RB5</text>
<text x="80.1" y="58.3" transform="rotate(-90 80.1 58.3)">ICSPCLK/RB6</text>
<text x="81.5" y="58.3" transform="rotate(-90 81.5 58.3)">ICSPDAT/RB7</text>
<text x="82.9" y="58.3" transform="rotate(-90 82.9 58.3)">Vpp/MCLR/RE3</text>
<text x="84.2" y="58.3" transform="rotate(-90 84.2 58.3)">RA0</text>
<text x="85.6" y="58.3" transform="rotate(-90 85.6 58.3)">RA1</text>
<text x="87" y="58.3" transform="rotate(-90 87 58.3)">RA2</text>
<text x="88.3" y="58.3" transform="rotate(-90 88.3 58.3)">RA3</text>
<text x="88.8" y="55.5">RA4</text>
<text x="88.8" y="54.1">RA5</text>
<text x="126.1" y="55.5" transform="rotate(-90 126.1 55.5)">Sense</text>
<text x="139.8" y="55.5" transform="rotate(-90 139.8 55.5)">Sense</text>
<text x="153.5" y="55.5" transform="rotate(-90 153.5 55.5)">Sense</text>
<text x="167.2" y="55.5" transform="rotate(-90 167.2 55.5)">Sense</text>
<text x="126.1" y="72.7" transform="rotate(-90 126.1 72.7)">Sense</text>
<text x="139.8" y="72.7" transform="rotate(-90 139.8 72.7)">Sense</text>
<text x="153.5" y="72.7" transform="rotate(-90 153.5 72.7)">Sense</text>
<text x="167.2" y="72.7" transform="rotate(-90 167.2 72.7)">Sense</text>
<text x="107" y="84.2">Battery +</text>
<text x="107" y="85.6">3.3v</text>
<text x="107" y="87">GND</text>
<text x="146" y="89.8" transform="rotate(-90 146 89.8)">Sense</text>
<text x="105.6" y="102.1">SCK</text>
<text x="105.6" y="103.5">SDI</text>
<text x="105.6" y="104.8">SDO</text>
<text x="105.6" y="106.2">SS</text>
<text x="105.6" y="107.6">CD</text>
<text x="105.6" y="108.9">GND</text>
</g>
<g font-size="1.2" fill="#f00">
<text x="193.6" y="23.7">DC</text>
<text x="193.6" y="21">CLK2</text>
<text x="193.6" y="19.6">SDI2</text>
<text x="193.6" y="22.4">SS2</text>
<text x="76.5" y="29.9" transform="rotate(-90 76.5 29.9)">SDI1</text>
<text x="82" y="29.2" transform="rotate(-90 82 29.2)">T16</text>
<text x="84.8" y="29.2" transform="rotate(-90 84.8 29.2)">T15</text>
<text x="86.1" y="29.2" transform="rotate(-90 86.1 29.2)">T14</text>
<text x="87.5" y="29.2" transform="rotate(-90 87.5 29.2)">T13</text>
<text x="125.2" y="28.5" transform="rotate(-90 125.2 28.5)">T1</text>
<text x="138.9" y="28.5" transform="rotate(-90 138.9 28.5)">T2</text>
<text x="152.7" y="28.5" transform="rotate(-90 152.7 28.5)">T3</text>
<text x="166.4" y="28.5" transform="rotate(-90 166.4 28.5)">T4</text>
<text x="193.6" y="25.1">RST</text>
<text x="193.6" y="26.5">BUSY</text>
<text x="75.2" y="30.6" transform="rotate(-90 75.2 30.6)">SDO1</text>
<text x="83.4" y="30.6" transform="rotate(-90 83.4 30.6)">SCK1</text>
<text x="61.3" y="40.9">Tguard</text>
<text x="99" y="40.9">T12</text>
<text x="61.3" y="46.4">DC</text>
<text x="61.3" y="45">RST</text>
<text x="61.3" y="43.6">BUSY</text>
<text x="61.3" y="42.2">T1</text>
<text x="99" y="42.2">T11</text>
<text x="125.2" y="45.7" transform="rotate(-90 125.2 45.7)">T5</text>
<text x="138.9" y="45.7" transform="rotate(-90 138.9 45.7)">T6</text>
<text x="152.7" y="45.7" transform="rotate(-90 152.7 45.7)">T7</text>
<text x="166.4" y="45.7" transform="rotate(-90 166.4 45.7)">T8</text>
<text x="61.3" y="53.2">CLK2</text>
<text x="61.3" y="51.9">SS2</text>
<text x="98.3" y="53.2">SS1</text>
<text x="99" y="49.1">T10</text>
<text x="99.7" y="50.5">T9</text>
<text x="99.7" y="51.9">T8</text>
<text x="61.3" y="54.6">SDI2</text>
<text x="96.9" y="54.6">Vibrator</text>
<text x="179.2" y="56">Vibrator</text>
<text x="125.2" y="62.8" transform="rotate(-90 125.2 62.8)">T9</text>
<text x="138.9" y="62.8" transform="rotate(-90 138.9 62.8)">T10</text>
<text x="152.7" y="62.8" transform="rotate(-90 152.7 62.8)">T11</text>
<text x="166.4" y="62.8" transform="rotate(-90 166.4 62.8)">T12</text>
<text x="73.8" y="71" transform="rotate(-90 73.8 71)">Wake</text>
<text x="76.5" y="71" transform="rotate(-90 76.5 71)">T2</text>
<text x="77.9" y="71" transform="rotate(-90 77.9 71)">T3</text>
<text x="79.3" y="71" transform="rotate(-90 79.3 71)">ICSP CLK</text>
<text x="80.6" y="71" transform="rotate(-90 80.6 71)">ICSP DAT</text>
<text x="82" y="71" transform="rotate(-90 82 71)">MCLR</text>
<text x="83.4" y="71" transform="rotate(-90 83.4 71)">T4</text>
<text x="84.8" y="71" transform="rotate(-90 84.8 71)">T5</text>
<text x="86.1" y="71" transform="rotate(-90 86.1 71)">T6</text>
<text x="87.5" y="71" transform="rotate(-90 87.5 71)">T7</text>
<text x="125.2" y="80" transform="rotate(-90 125.2 80)">T13</text>
<text x="138.9" y="80" transform="rotate(-90 138.9 80)">T14</text>
<text x="152.7" y="80" transform="rotate(-90 152.7 80)">T15</text>
<text x="166.4" y="80" transform="rotate(-90 166.4 80)">T16</text>
<text x="180.6" y="85.5">Wake</text>
<text x="68.1" y="100.5">MCLR</text>
<text x="94.9" y="101.2">SCK1</text>
<text x="145.1" y="97.1" transform="rotate(-90 145.1 97.1)">Tguard</text>
<text x="68.1" y="106">ICSP CLK</text>
<text x="68.1" y="104.6">ICSP DAT</text>
<text x="94.9" y="104">SDO1</text>
<text x="94.9" y="102.6">SDI1</text>
<text x="94.9" y="105.3">SS1</text>
</g>
<g font-size="1">
<text x="28.8" y="1">5</text>
<text x="83.7" y="1">4</text>
<text x="138.5" y="1">3</text>
<text x="193.4" y="1">2</text>
<text x="248.2" y="1">1</text>
<text x=".3" y="27.9">D</text>
<text x="276" y="27.9">D</text>
<text x=".3" y="79.4">C</text>
<text x="276" y="79.4">C</text>
<text x=".3" y="130.8">B</text>
<text x="276" y="130.8">B</text>
<text x=".3" y="182.2">A</text>
<text x="276" y="182.2">A</text>
<text x="28.8" y="208.1">5</text>
<text x="83.7" y="208.1">4</text>
<text x="138.5" y="208.1">3</text>
<text x="193.4" y="208.1">2</text>
<text x="248.2" y="208.1">1</text>
</g>
</svg>
